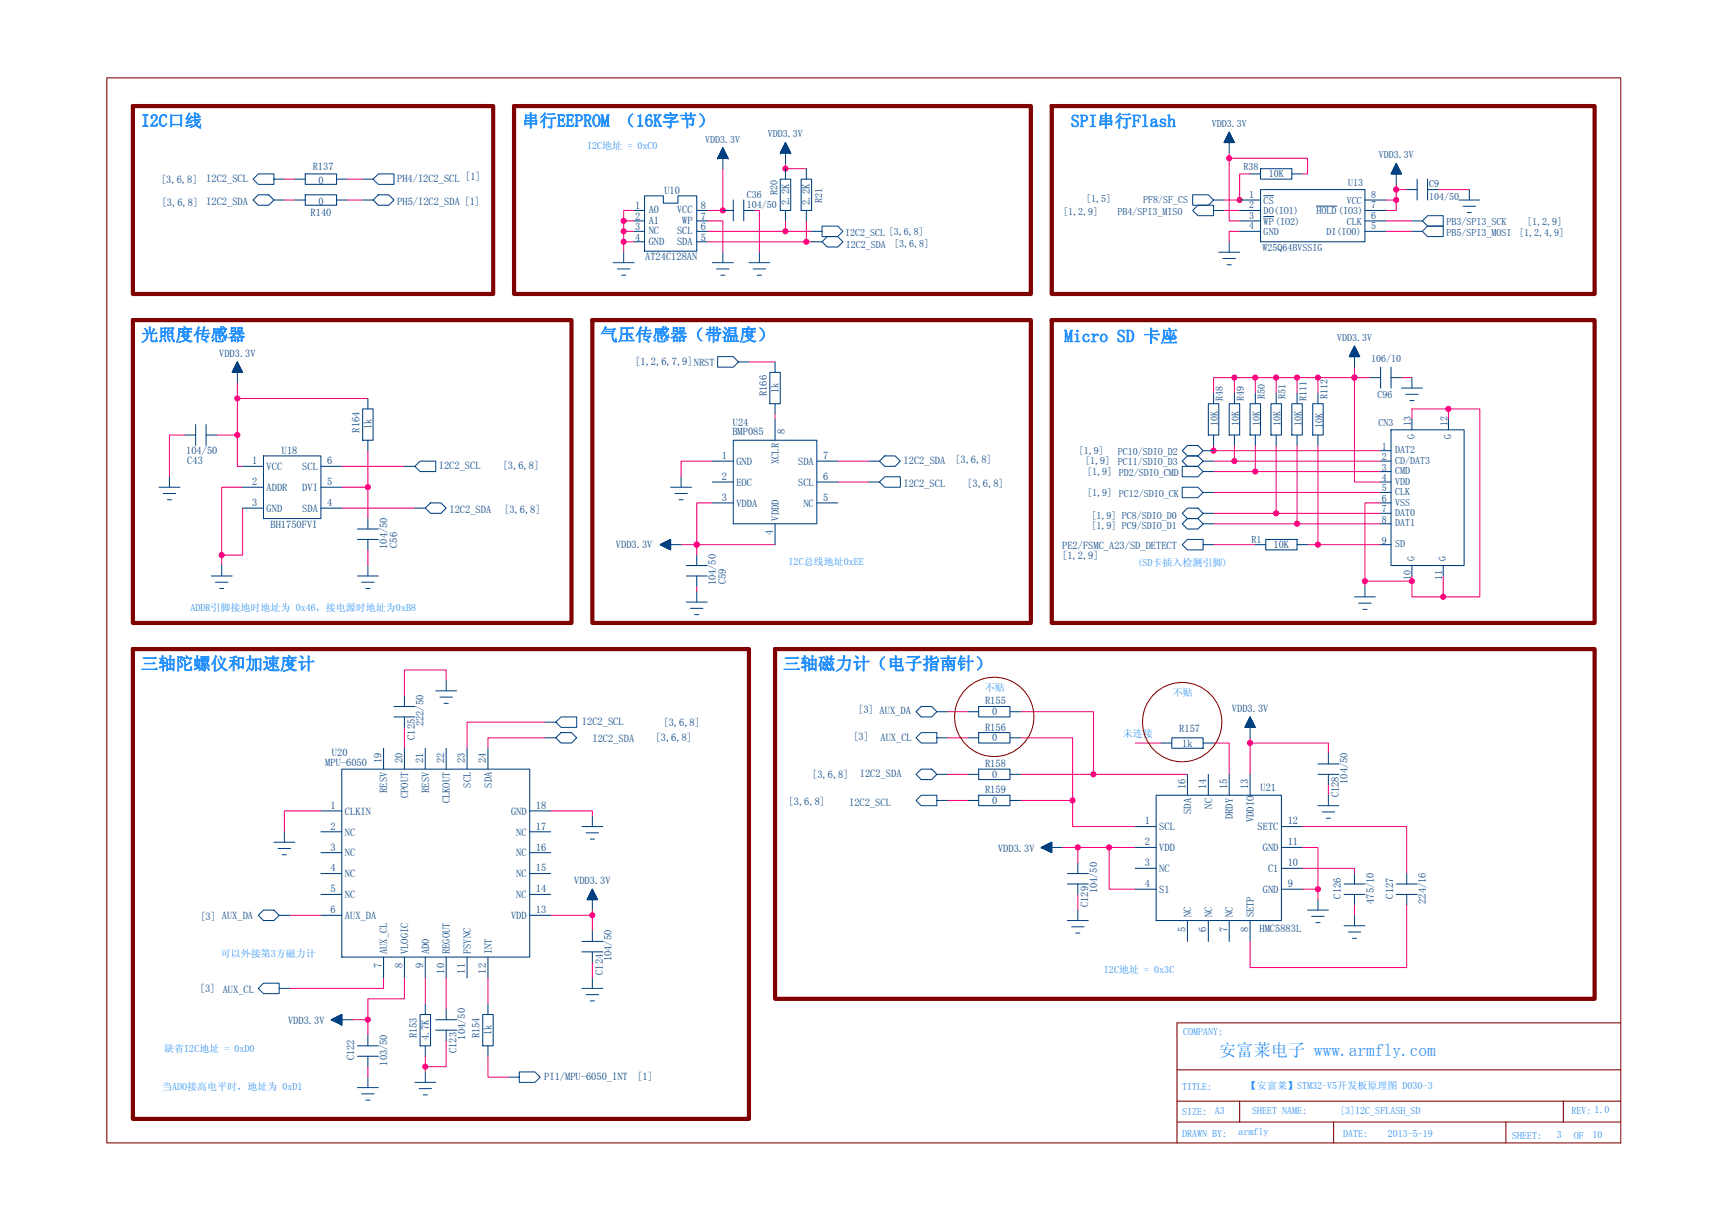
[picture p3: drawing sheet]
<svg xmlns="http://www.w3.org/2000/svg" width="420mm" height="297mm" viewBox="0 0 420 297" stroke-linecap="round" stroke-linejoin="round" font-family="sans-serif">
<g fill="none" stroke="#ff0080" stroke-width=".25">
<path d="M191.1 39.8v1.2h5.1M299.1 37.2v1.3M299.1 38.5h19v3.8h-1.3M299.1 38.5v15.2h2.5M69.2 43.6h2.5M69.2 48.7h2.5M84.4 43.6h3.8M84.4 48.7h3.8M154.3 51.2h-2.6v2.5M154.3 58.8h-2.6v2.6M154.3 56.3h-2.6v2.5M154.3 53.7h-2.6v2.6"/>
<path d="M172.1 53.7h3.8v7.7M172.1 56.3h19M172.1 58.8h24.1M175.9 41v10.2h-3.8M183.5 51.2h1.3v10.2M191.1 53.7v2.6h6.4M196.2 53.7v5.1h1.3M297.8 51.2h3.8M301.6 56.3h-2.5v2.5M304.1 42.3h-2.5v6.4h-3.8M337.2 56.3h6.3M337.2 53.7h6.3"/>
<path d="M339.7 48.7v2.5h-2.5M339.7 46.1v2.6h-2.5M339.7 44.9v1.2h2.5M349.9 46.1h7.6M57.8 96.9h31.7M57.8 93.1v12.7M182.2 88.1h6.4M300.3 91.9h-5.1v3.8M305.4 91.9h-5.1v3.8M310.5 91.9h-5.1v3.8M315.6 91.9h5M315.6 91.9h-5.1v3.8"/>
<path d="M315.6 91.9v3.8M320.6 91.9v3.8M329.5 89.3v2.6h-8.9M333.3 91.9h-3.8v25.4h6.4M341 91.9h2.5M352.4 99.5h7.6v45.7h-8.9v-5.1M45.1 105.8h-3.9v10.2M52.7 105.8h5.1M57.8 105.8v7.7h1.2M59 118.5h-5.1v19.1M83.2 113.5h15.2M89.5 109.6v8.9h-6.3"/>
<path d="M89.5 118.5v7.7M173.3 112.2h-7.6v3.8M188.6 100.8v1.2M203.8 117.3h7.6M203.8 112.2h7.6M295.2 108.4v1.2h40.7M295.2 119.8h40.7M300.3 112.2h35.6M300.3 108.4v3.8h-5.1M305.4 114.7h30.5M305.4 108.4v6.3h-10.2M310.5 108.4v16.5h-15.3"/>
<path d="M315.6 108.4v19h-20.4M320.6 108.4v24.1h-2.5M352.4 102v-2.5h-8.9v2.5M59 123.6v11.4h-5.1M83.2 123.6h17.7M89.5 133.8v3.8M169.5 132.5h.1M169.5 132.5v2.5M173.3 122.3h-3.8v10.2M188.6 132.5h-22.9M295.2 132.5h10.2M310.5 124.9h25.4"/>
<path d="M315.6 127.4h20.3M320.6 132.5h15.3M335.9 122.3h-3.8v19.1h11.4M169.5 142.7v1.2M332.1 141.4v1.3M343.5 141.4v3.8h7.6M343.5 140.1v1.3M98.4 177v5M108.6 165.5v-2.5h-10.2v6.3M132.7 179.5h-14v2.5M132.7 175.7h-19.1v6.3M230.5 173.1h5.1"/>
<path d="M230.5 179.5h5.1M248.3 179.5h12.7v15.2h-12.7M248.3 173.1h17.7v15.3M304.1 179.5v8.9M78.1 197.3h-8.9v5.1M134 197.3h10.1v1.2M230.5 188.4h5.1M230.5 194.7h5.1M248.3 188.4h40.6M261 194.7v6.4h15.2M276.2 180.8h6.3M295.2 180.8h3.9v7.6"/>
<path d="M304.1 180.8h19.1v2.5M323.2 190.9v2.6M258.4 206.2h3.8v3.8M262.2 206.2h7.6v10.1h6.4M262.2 217.6v3.8M269.8 206.2h6.4M316.8 211.2h12.7v1.3M316.8 206.2h3.8v12.7M316.8 201.1h25.4v11.4M316.8 216.3h3.8M70.5 222.7h7.6M93.3 237.9v2.6h-22.8"/>
<path d="M98.4 237.9v5.1h-8.9v5.1M103.5 237.9v6.4M108.6 237.9v7.6M118.7 237.9v6.4M134 222.7h10.1M144.1 221.4v5.1M144.1 234.1v3.8M329.5 220.1v2.6M342.2 220.1v15.3h-38.1v-6.4M85.7 248.1h3.8v3.8M89.5 259.5v2.5M103.5 257v2.5"/>
<path d="M108.6 253.2v6.3h-5.1v1.3M118.7 257v5h5.1"/>
</g>
<g fill="#ff0080" stroke="#ff0080" stroke-width=".24">
<circle cx="151.7" cy="58.8" r=".62"/>
<circle cx="151.7" cy="56.3" r=".62"/>
<circle cx="151.7" cy="53.7" r=".62"/>
<circle cx="175.9" cy="51.2" r=".62"/>
<circle cx="191.1" cy="56.3" r=".62"/>
<circle cx="196.2" cy="58.8" r=".62"/>
<circle cx="191.1" cy="41" r=".62"/>
<circle cx="53.9" cy="135" r=".62"/>
<circle cx="89.5" cy="118.5" r=".62"/>
<circle cx="57.7" cy="105.8" r=".62"/>
<circle cx="57.7" cy="96.9" r=".62"/>
<circle cx="169.5" cy="132.5" r=".62"/>
<circle cx="89.5" cy="248.1" r=".62"/>
<circle cx="103.5" cy="259.5" r=".62"/>
<circle cx="144.1" cy="222.7" r=".62"/>
<circle cx="320.6" cy="216.3" r=".62"/>
<circle cx="304.1" cy="180.7" r=".62"/>
<circle cx="269.8" cy="206.1" r=".62"/>
<circle cx="262.2" cy="206.1" r=".62"/>
<circle cx="260.9" cy="194.7" r=".62"/>
<circle cx="266" cy="188.4" r=".62"/>
<circle cx="339.7" cy="48.6" r=".62"/>
<circle cx="339.7" cy="46.1" r=".62"/>
<circle cx="301.6" cy="48.6" r=".62"/>
<circle cx="299" cy="38.5" r=".62"/>
<circle cx="295.2" cy="109.6" r=".62"/>
<circle cx="300.3" cy="112.2" r=".62"/>
<circle cx="305.4" cy="114.7" r=".62"/>
<circle cx="310.5" cy="124.9" r=".62"/>
<circle cx="315.6" cy="127.4" r=".62"/>
<circle cx="320.6" cy="132.5" r=".62"/>
<circle cx="300.3" cy="91.8" r=".62"/>
<circle cx="305.4" cy="91.8" r=".62"/>
<circle cx="310.5" cy="91.8" r=".62"/>
<circle cx="315.6" cy="91.8" r=".62"/>
<circle cx="329.5" cy="91.8" r=".62"/>
<circle cx="332.1" cy="141.4" r=".62"/>
<circle cx="343.5" cy="141.4" r=".62"/>
<circle cx="352.4" cy="99.5" r=".62"/>
<circle cx="351.1" cy="145.2" r=".62"/>
<circle cx="320.6" cy="91.8" r=".62"/>
</g>
<g fill="none" stroke="#004080" stroke-width=".25">
<path d="M61.6 48.7l1.2-1.3h2.6l1.2 1.3-1.2 1.2h-2.6zM66.6 48.7h2.6M71.7 43.6h2.6M71.7 48.7h2.6M74.3 42.3h7.6v2.6h-7.6zM74.3 47.4h7.6v2.5h-7.6zM81.9 43.6h2.5M81.9 48.7h2.5M88.2 48.7h2.6M90.8 48.7l1.2-1.3h2.6l1.3 1.3-1.3 1.2h-2.6zM154.3 51.2h2.5M154.3 53.7h2.5"/>
<path d="M154.3 56.3h2.5M154.3 58.8h2.5M156.8 47.6h4.6v1.8h3.5v-1.8h4.6v13.5h-12.7zM169.5 51.2h2.6M169.5 53.7h2.6M169.5 56.3h2.6M169.5 58.8h2.6M175.9 51.2h2.5M178.4 48.7v5M180.9 48.7v5M180.9 51.2h2.6M189.8 43.6h2.6v7.6h-2.6z"/>
<path d="M191.1 41v2.6M191.1 51.2v2.5M194.9 43.6h2.6v7.6h-2.6zM196.2 41v2.6M196.2 51.2v2.5M197.5 58.8h2.5M200 58.8l1.3-1.2h2.5l1.3 1.2-1.3 1.3h-2.5zM301.6 51.2h5.1M301.6 53.7h5.1M301.6 56.3h5.1M301.6 48.7h5.1M304.1 42.3h2.6"/>
<path d="M306.7 46.1h25.4v12.7h-25.4zM306.7 41h7.6v2.6h-7.6zM314.3 42.3h2.5M332.1 51.2h5.1M332.1 53.7h5.1M332.1 56.3h5.1M332.1 48.7h5.1M342.2 46.1h2.6M344.8 43.6v5.1M347.3 43.6v5.1M347.3 46.1h2.6M88.2 99.5h2.6v7.6h-2.6z"/>
<path d="M89.5 96.9v2.6M187.3 90.6h2.5v7.6h-2.5zM188.6 88.1v2.5M188.6 98.2v2.6M294 98.2h2.5v7.6h-2.5zM295.2 95.7v2.5M299.1 98.2h2.5v7.6h-2.5zM300.3 95.7v2.5M304.1 98.2h2.6v7.6h-2.6zM305.4 95.7v2.5M309.2 98.2h2.6v7.6h-2.6zM310.5 95.7v2.5"/>
<path d="M314.3 98.2h2.5v7.6h-2.5zM315.6 95.7v2.5M319.4 98.2h2.5v7.6h-2.5zM320.6 95.7v2.5M333.3 91.9h2.6M335.9 89.3v5.1M338.4 91.9h2.6M338.4 89.3v5.1M45.1 105.8h2.5M47.6 103.3v5.1M50.1 105.8h2.6M50.1 103.3v5.1"/>
<path d="M59 113.5h5.1M59 118.5h5.1M64.1 110.9h14v15.3h-14zM78.1 113.5h5.1M78.1 118.5h5.1M89.5 107.1v2.5M173.3 112.2h5.1M173.3 117.3h5.1M178.4 107.1h20.3v20.3h-20.3zM188.6 102v5.1M198.7 112.2h5.1M198.7 117.3h5.1"/>
<path d="M211.4 112.2h2.6M214 112.2l1.2-1.3h2.6l1.2 1.3-1.2 1.3h-2.6zM287.6 109.6l1.3-1.2h2.5l1.3 1.2-1.3 1.3h-2.5zM287.6 112.2l1.3-1.3h2.5l1.3 1.3-1.3 1.3h-2.5zM292.7 112.2h2.5M292.7 109.6h2.5M295.2 105.8v2.6M300.3 105.8v2.6M305.4 105.8v2.6M310.5 105.8v2.6M315.6 105.8v2.6M320.6 105.8v2.6"/>
<path d="M335.9 112.2h2.5M335.9 117.3h2.5M335.9 109.6h2.5M335.9 114.7h2.5M335.9 119.8h2.5M338.4 104.6h17.8v33h-17.8zM343.5 102v2.6M352.4 102v2.6M59 123.6h5.1M78.1 123.6h5.1M87 131.2h5M87 128.7h5"/>
<path d="M89.5 126.2v2.5M89.5 131.2v2.6M100.9 123.6h2.6M103.5 123.6l1.2-1.3h2.6l1.3 1.3-1.3 1.3h-2.6zM167 137.6h5.1M169.5 135v2.6M173.3 122.3h5.1M188.6 127.4v5.1M198.7 122.3h5.1M287.6 124.9l1.3-1.3h2.5l1.3 1.3-1.3 1.3h-2.5zM287.6 127.4l1.3-1.2h2.5l1.3 1.2-1.3 1.3h-2.5zM292.7 124.9h2.5"/>
<path d="M292.7 127.4h2.5M305.4 132.5h2.5M307.9 131.2h7.7v2.6h-7.7zM315.6 132.5h2.5M335.9 122.3h2.5M335.9 124.9h2.5M335.9 127.4h2.5M335.9 132.5h2.5M343.5 137.6v2.5M351.1 137.6v2.5M167 140.1h5.1M169.5 140.1v2.6"/>
<path d="M95.9 174.4h5M95.9 171.9h5M98.4 169.3v2.6M98.4 174.4v2.6M132.7 179.5h2.5M135.2 179.5l1.3-1.3h2.5l1.3 1.3-1.3 1.3h-2.5zM222.9 173.1l1.2-1.2h2.6l1.2 1.2-1.2 1.3h-2.6zM227.9 173.1h2.6M235.6 173.1h2.5M235.6 179.5h2.5M238.1 171.9h7.6v2.5h-7.6zM238.1 178.2h7.6v2.6h-7.6z"/>
<path d="M245.7 173.1h2.6M245.7 179.5h2.6M285.1 179.5h7.6v2.5h-7.6zM78.1 197.3h5.1M83.2 187.1h45.7v45.7h-45.7zM93.3 182v5.1M98.4 182v5.1M103.5 182v5.1M108.6 182v5.1M113.6 182v5.1M118.7 182v5.1M128.9 197.3h5.1"/>
<path d="M222.9 188.4l1.2-1.3h2.6l1.2 1.3-1.2 1.3h-2.6zM227.9 188.4h2.6M235.6 188.4h2.5M235.6 194.7h2.5M238.1 187.1h7.6v2.6h-7.6zM238.1 193.5h7.6v2.5h-7.6zM245.7 188.4h2.6M245.7 194.7h2.6M281.3 193.5h30.5v30.4h-30.5zM282.5 180.8h2.6M288.9 188.4v5.1M292.7 180.8h2.5"/>
<path d="M294 188.4v5.1M299.1 188.4v5.1M304.1 188.4v5.1M320.6 188.4h5.1M320.6 185.8h5.1M323.2 183.3v2.5M323.2 188.4v2.5M78.1 202.4h5.1M78.1 207.4h5.1M78.1 212.5h5.1M78.1 217.6h5.1M128.9 202.4h5.1"/>
<path d="M128.9 207.4h5.1M128.9 212.5h5.1M128.9 217.6h5.1M259.7 212.5h5.1M259.7 215.1h5.1M262.2 210v2.5M262.2 215.1v2.5M276.2 201.1h5.1M276.2 206.2h5.1M276.2 211.2h5.1M276.2 216.3h5.1M311.8 201.1h5"/>
<path d="M311.8 206.2h5M311.8 211.2h5M311.8 216.3h5M327 217.6h5.1M327 215.1h5.1M329.5 212.5v2.6M329.5 217.6v2.5M339.7 217.6h5.1M339.7 215.1h5.1M342.2 212.5v2.6M342.2 217.6v2.5M62.8 222.7l1.3-1.3h2.5l1.3 1.3-1.3 1.2h-2.5z"/>
<path d="M67.9 222.7h2.6M78.1 222.7h5.1M93.3 232.8v5.1M98.4 232.8v5.1M103.5 232.8v5.1M108.6 232.8v5.1M113.6 232.8v5.1M118.7 232.8v5.1M128.9 222.7h5.1M141.6 231.6h5.1M141.6 229h5.1M144.1 226.5v2.5"/>
<path d="M144.1 231.6v2.5M288.9 223.9v5.1M294 223.9v5.1M299.1 223.9v5.1M304.1 223.9v5.1M87 257h5M87 254.4h5M89.5 251.9v2.5M89.5 257v2.5M102.2 246.8h2.5v7.6h-2.5zM103.5 244.3v2.5M103.5 254.4v2.6"/>
<path d="M106 250.6h5.1M106 248.1h5.1M108.6 245.5v2.6M108.6 250.6v2.6M117.4 246.8h2.6v7.6h-2.6zM118.7 244.3v2.5M118.7 254.4v2.6"/>
</g>
<g fill="none" stroke="#004080" stroke-width=".24">
<path d="M174.6 38.5h.1M174.6 38.5h2.5M174.6 38.4h2.5M174.7 38.2v.3M174.7 38.3h2.3v.2M174.7 38.2h2.3M174.8 38.5v-.4h2.1v.4M174.8 38h2.1M174.9 37.8v.7M174.9 37.9h1.9v.6M175 37.8h1.8M175 37.7v.8"/>
<path d="M175 37.7h1.7v.8M175 37.6h1.7M175.1 38.5v-1h1.5v1M175.1 37.4h1.5M175.2 37.2v1.3M175.2 37.3h1.3v1.2M175.2 37.2h1.3M175.3 37v1.5M175.3 37.1h1.1v1.4M175.4 37h1M175.4 36.8v1.7M175.4 36.9h.9v1.6"/>
<path d="M175.5 36.8h.8M175.5 36.7h.7v1.8M175.6 36.4v2.1M175.6 36.5h.5v2M175.7 36.4h.4M175.7 36.2v2.3M175.7 36.3h.3v2.2M175.8 36.2h.2M175.8 36v2.5M175.8 36.1l.1 2.4M175.9 36h.1M175.9 36l1.2 2.5h-2.5l1.3-2.5v5"/>
<path d="M176.2 36.6h-.7v1.9M177.1 38.5h.1M189.8 37.2h.1M189.9 37.2h2.4M189.9 37v.2M189.9 37.1h2.4M190 37h2.2M190 36.8v.4M190 36.9h2.2M190.1 36.8h2M190.1 36.6v.6M190.1 36.7h2"/>
<path d="M190.2 36.6h1.8M190.2 36.5h1.8M190.3 36.2v1M190.3 36.3h1.6M190.4 36.2h1.4M190.4 36v1.2M190.4 36.1h1.4M190.5 36h1.2M190.5 35.7v1.5M190.5 35.9h1.2M190.6 35.8h1M190.6 35.5v1.7"/>
<path d="M190.6 35.7h.9v1.5M190.7 35.6h.8M190.7 35.3v1.9M190.7 35.5h.8M190.8 35.4h.6M190.8 35.1v2.1M190.8 35.3h.6M190.9 35.2h.4M191 34.9v2.3M191 35.1h.3v2.1M191 34.9h.2M191 34.7v2.5"/>
<path d="M191 34.9h.1M191.1 34.8h.1M191.1 34.7l1.3 2.5h-2.6l1.3-2.5v5.1M191.1 34.8v2.4M191.4 35.2v2M191.5 35.4v1.8M191.7 35.8v1.4M191.8 36v1.2M191.9 36.2v1M191.9 36.4h-1.6l-.1 .8M192 36.4v.8M192.1 36.6v.6"/>
<path d="M192.2 36.8v.4M192.3 37v.2M192.4 37.2h.1M297.8 34.5l2.5 .1M297.9 34.5h2.3M297.9 34.4v.3M297.9 34.4h2.3v.3M298 34.4h2.1M298 34.1v.6M298 34.2h2.1M298.1 34.1h1.9M298.1 33.9v.8"/>
<path d="M298.1 34h1.9M298.2 33.9h1.7M298.2 33.8h1.7M298.4 33.5v1.2M298.4 33.6h1.4M298.4 33.5h1.3M298.4 33.3v1.4M298.4 33.4h1.3M298.5 33.3h1.1M298.5 33.1v1.6M298.5 33.2h1.1M298.6 33.1h.9l.1 1.6"/>
<path d="M298.7 32.9v1.8M298.7 33h.8M298.7 32.9h.7M298.8 32.7v2M298.8 32.8h.6M298.8 32.7h.5M298.9 32.5v2.2M298.9 32.6h.4v2.1M298.9 32.5h.3M298.9 32.3v2.4M298.9 32.4h.3M299 32.3h.1"/>
<path d="M299.1 34.7v-2.5l1.2 2.5h-2.5l1.3-2.5v5M299.1 32.2h.1M299.2 32.4v2.3M299.4 32.8v1.9M299.5 33v1.7M299.7 33.4v1.3M299.8 33.6v1.1M299.8 33.7h-1.5l-.1 1M299.9 33.8v.9M300 34v.7M300.1 34.2v.5M339.6 39.9v2.4"/>
<path d="M339.7 39.9h.1M339.7 39.8h.1M339.8 40v2.3M66.6 43.6v1.3h-3.8l-1.2-1.3 1.2-1.3h3.8v1.3h2.6M88.2 43.6h2.6l1.2 1.3h3.9v-2.6h-3.9l-1.2 1.3M197.5 56.3h2.5v-1.3h3.8l1.3 1.3-1.3 1.3h-3.8v-1.3M295.2 48.7l-1.2-1.3h-3.8v2.5h3.8l1.2-1.2h2.6M295.2 51.2v1.3h-3.8l-1.2-1.3 1.2-1.3h3.8v1.3h2.6M299.1 58.8v2.6M307.4 47.6h2.5M307.4 52.7h2.5M320.3 50.1h4.9"/>
<path d="M338.5 42.2v.1M338.5 42.3h2.4M338.5 42.2h2.4M338.6 42v.3M338.6 42.1h2.2v.2M338.6 42h2.2M338.7 41.8v.5M338.7 41.9h2M338.7 41.8h2M338.8 41.6v.7M338.8 41.7h1.8M338.8 41.6h1.8"/>
<path d="M338.9 41.5h1.6M339 41.3h1.4v1M339.1 40.9v1.4M339.1 41h1.2M339.2 40.7v1.6M339.2 40.9h1M339.2 40.7h1M339.3 40.5v1.8M339.3 40.6h.8M339.3 40.5h.8M339.4 40.3v2M339.4 40.4h.6"/>
<path d="M339.4 40.3h.5M339.5 40.1v2.2M339.5 40.2h.4M339.5 40.1h.3M339.6 40h.2M339.7 42.3v-2.5l1.3 2.5h-2.6l1.3-2.5v5.1M339.9 40.2v2.1M340 40.4v1.9M340.1 40.6v1.7M340.2 40.8v1.5M340.3 41v1.3M340.3 41.1h-1.3v1.2"/>
<path d="M340.5 41.4h-1.6v.9M340.5 41.4v.9M340.6 41.6v.7M340.7 41.8v.5M340.9 42.2v.1M343.5 53.7h2.5l1.3 1.3h3.8v-2.5h-3.8l-1.3 1.2M343.5 56.3h2.5l1.3 1.3h3.8v-2.6h-3.8l-1.3 1.3M354.9 48.7h5.1M355.9 50.2h3.1M357 51.7h1M357.5 46.1v2.6M149.2 63.9h5.1"/>
<path d="M150.2 65.4h3.1M151.2 67h1M151.7 61.4v2.5M173.3 63.9h5.1M174.3 65.4h3.1M175.4 67h1M175.9 61.4v2.5M182.2 63.9h5.1M183.2 65.4h3.1M184.2 67h1.1M184.8 61.4v2.5M296.5 61.4h5.1"/>
<path d="M297.5 62.9h3.1M298.5 64.4h1.1M56.5 90.4v.2M56.5 90.5l2.5 .1M56.6 90.4h2.3M56.6 90.2v.4M56.6 90.3h2.3M56.7 90.2h2.1M56.7 90v.6M56.7 90.1h2.1M56.8 90h1.9M56.8 89.8v.8"/>
<path d="M56.8 89.9h1.9v.7M56.9 89.8h1.7M56.9 89.6v1M56.9 89.7h1.7M57 89.6h1.5M57 89.5h1.5M57.1 89.2v1.4M57.1 89.3h1.2M57.2 89.2h1.1M57.2 89v1.6M57.2 89.1h1.1M57.3 89h.9"/>
<path d="M57.3 88.8v1.8M57.3 88.9h.9M57.4 88.8h.7M57.4 88.7h.6M57.4 88.6v2M57.5 88.6h.5v2M57.5 88.5h.4M57.5 88.3v2.3M57.6 88.4h.3M57.6 88.3h.2M57.6 88.1v2.5M57.7 88.2h.1"/>
<path d="M57.8 88.1h.1M57.8 88.1v2.5M57.8 88.1l1.2 2.5h-2.5l1.3-2.5v5M57.8 88.2v2.4M57.9 88.5v2.1M58.2 88.9v1.7M58.3 89.1v1.5M58.3 89.3v1.3M58.4 89.4h-1.3l-.1 1.2M58.5 89.5v1.1M58.6 89.7v.9M58.8 90.1v.5"/>
<path d="M58.9 90.3v.3M179.7 88.1l-1.3-1.3h-3.8v2.5h3.8l1.3-1.2h2.5M328.3 86.8h2.5M328.3 86.6v.2M328.3 86.7l2.5 .1M328.4 86.6h2.3M328.4 86.4v.4M328.4 86.5h2.3v.3M328.5 86.4h2.1M328.5 86.2v.6M328.5 86.3h2v.5M328.6 86.2h1.9"/>
<path d="M328.6 86v.8M328.6 86.1h1.8v.7M328.7 86h1.7M328.7 85.8v1M328.7 85.9h1.7v.9M328.8 85.7h1.5M328.8 85.6v1.2M328.8 85.7h1.5v1.1M328.9 85.6h1.3M328.9 85.3v1.5M328.9 85.4h1.2v1.4M329 85.3h1.1"/>
<path d="M329 85.2v1.6M329 85.2h1v1.6M329.1 85.2h.9M329.1 84.9v1.9M329.1 85h.8v1.8M329.2 84.9h.7M329.2 84.7v2.1M329.2 84.8h.7l-.1 2M329.3 84.7h.5M329.3 84.5v2.3M329.3 84.6h.4v2.2M329.4 84.5h.3"/>
<path d="M329.4 84.3v2.5M329.4 84.4h.2v2.4M329.5 84.3h.1M329.5 84.2v2.6M329.5 84.2h.1M329.5 84.2l1.3 2.6h-2.5l1.2-2.6v5.1M341 94.4h5M342 95.9h3M343 97.5h1M343.5 91.9v2.5M38.7 118.5h5.1M41.2 116v2.5"/>
<path d="M98.4 113.5h2.5l1.3 1.2h3.8v-2.5h-3.8l-1.3 1.3M163.2 118.5h5M165.7 116v2.5M211.4 117.3h2.6l1.2 1.2h3.8v-2.5h-3.8l-1.2 1.3M292.7 114.7l-1.3-1.2h-3.8v2.5h3.8l1.3-1.3h2.5M292.7 119.8l-1.3-1.3h-3.8v2.6h3.8l1.3-1.3h2.5M39.7 120.1h3.1M40.7 121.6h1M53.9 137.6v2.5M89.5 137.6v2.5M160.7 132.4v.1M160.8 132.4l-.1 .2h2.5"/>
<path d="M160.8 132.4h2.4M160.9 132.3v.4M160.9 132.7h2.3M161.1 132.2v.6M161.1 132.8h2.1M161.2 132.2v.6M161.2 132.2h2M161.3 132.1v.7M161.3 132.9h1.9M161.4 132.1v.8M161.4 132.1h1.8M161.5 132v.9"/>
<path d="M161.5 133h1.7M161.6 132v1M161.6 132h1.6M161.7 131.9v1.2M161.7 133.1h1.5M161.8 131.9v1.2M161.8 131.9h1.4M161.9 131.8v1.4M162 131.8v1.4h1.2M162 131.8h1.2M162.1 131.7v1.6M162.2 131.7v1.6h1"/>
<path d="M162.3 131.7h.9M162.3 131.6v1.8M162.4 131.6v1.8h.8M162.4 131.6h.8M162.5 131.5v2M162.6 131.5v2h.6M162.7 131.5h.5M162.7 131.4v2.2M162.9 131.3v2.4M163 131.3v2.4h.2M163.1 131.3h.1M163.1 131.2v2.6"/>
<path d="M163.2 132.3h-2.2v.4M163.2 131.4h-.4v2.2h.4M164.2 120.1h3M165.2 121.6h1M165.7 132.5h-5.1l2.6 1.3v-2.6l-2.6 1.3h2.6M292.7 132.5v1.3h-3.8l-1.3-1.3 1.3-1.3h3.8v1.3h2.5M51.4 140.1h5.1M52.4 141.6h3.1M53.4 143.2h1.1M87 140.1h5M88 141.6h3M89 143.2h1"/>
<path d="M167 146.5h5.1M168 148h3M169 149.5h1M169.5 143.9v2.6M329.5 145.2h5.1M330.5 146.7h3.1M331.6 148.3h1M332.1 142.7v2.5M106 168.1h5.1M107 169.6h3.1M108 171.1h1.1M108.6 165.5v2.6"/>
<path d="M132.7 175.7h2.5l1.3 1.3h3.8v-2.6h-3.8l-1.3 1.3M227.9 179.5v1.3h-3.8l-1.2-1.3 1.2-1.3h3.8v1.3h2.6M302.9 176.9l2.5 .1M303 176.6v.4M303 176.7h2.3M303.1 176.6h2.1M303.1 176.4v.6M303.1 176.5h2M303.2 176.4h1.9M303.2 176.2v.8M303.2 176.3h1.8M303.3 176.2h1.7"/>
<path d="M303.3 176v1M303.3 176.1h1.7M303.4 176h1.5M303.4 175.8v1.2M303.4 175.9h1.5M303.5 175.8h1.3M303.5 175.5v1.5M303.5 175.7h1.2M303.6 175.6h1.1v1.4M303.6 175.3v1.7M303.6 175.5h1M303.7 175.4h.9"/>
<path d="M303.7 175.1v1.9M303.7 175.3h.8M303.8 175.2h.7M303.8 174.9v2.1M303.8 175.1h.7l-.1 1.9M303.9 175h.5M303.9 174.7v2.3M303.9 174.9h.4M304 174.8h.3M304 174.5v2.5M304 174.7h.2M304.1 174.6h.1"/>
<path d="M304.1 174.4v2.6M304.1 174.5h.1M304.1 174.4l1.3 2.6h-2.5l1.2-2.6v5.1M304.2 174.6v2.4M304.3 174.8v2.2M304.5 175.2v1.8M304.6 175.4v1.6M304.9 175.8v1.2M305 176v1M305 176.2v.8M305.1 176.4v.6M305.3 176.6v.4"/>
<path d="M305.3 176.8h-2.3l-.1 .2M144.1 198.5v2.6M227.9 194.7v1.3h-3.8l-1.2-1.3 1.2-1.2h3.8v1.2h2.6M320.6 196h5.1M321.7 197.5h3M322.7 199.1h1M323.2 193.5v2.5M66.6 204.9h5.1M67.7 206.4h3M68.7 207.9h1M69.2 202.4v2.5M141.6 201.1h5.1"/>
<path d="M142.6 202.6h3M142.9 218.7l-.1 .2h2.6M142.9 218.8l2.4 .1M142.9 218.7h2.4M143 218.9v-.4h2.2v.4M143 218.5h2.2M143.1 218.3v.6M143.1 218.4h2v.5M143.1 218.2h2M143.2 218.1v.8M143.2 218.1h1.8v.8M143.2 218h1.8"/>
<path d="M143.3 217.9v1M143.3 218h1.6v.9M143.4 217.8h1.5M143.4 217.7v1.2M143.4 217.7h1.4v1.2M143.5 217.6h1.3M143.5 217.4v1.5M143.5 217.5h1.2v1.4M143.5 217.4h1.2M143.6 204.1h1M143.6 217.2v1.7M143.6 217.3h1v1.6"/>
<path d="M143.6 217.2h1M143.7 217.1h.8v1.8M143.8 216.8v2.1M143.8 216.9h.6v2M143.9 216.8h.5M143.9 216.6v2.3M143.9 216.7h.4v2.2M144 216.6h.3M144 216.5h.2v2.4M144.1 216.3v2.6M144.1 216.3h.1M144.1 216.3l1.3 2.6h-2.6l1.3-2.6v5.1"/>
<path d="M144.2 216.4l-.2 2.5M144.5 217h-.7l-.1 1.9M253.3 206.2h.1M253.3 206.2l2.6-1.3v2.5l-2.6-1.2h5.1M253.3 206.2h2.6M253.4 206.1v.1M253.4 206.3h2.5M253.6 206v.3M253.6 206.4h2.3M253.8 205.9v.6h2.1M254.1 205.8v.8h1.8M254.2 205.7v.9"/>
<path d="M254.2 206.7h1.7M254.5 205.6v1.1M254.5 206.8h1.4M254.6 205.5v1.3M254.9 205.4v1.5M254.9 207h1M255.1 205.3v1.7M255.1 207.1h.8M255.3 205.2v1.9M255.3 207.2h.6M255.5 205.1v2.1M255.5 207.3h.4"/>
<path d="M255.7 205v2.3M255.7 207.4h.2M255.8 207.4l.1-2.5v2.5M255.9 205h-.3v2.3M255.9 205.1h-.5v2.1M255.9 205.3h-.7v1.8M255.9 205.3h-.9v1.7M255.9 205.4h-1.1l-.1 1.5h1.2M255.9 205.5h-1.3v1.3M255.9 205.7h-1.6v1M255.9 205.8h-1.8v.8M255.9 205.8h-2v.7"/>
<path d="M255.9 206h-2.2v.4M255.9 206.1h-2.4v.2M320.6 218.9v2.5M144.1 237.9v2.6M259.7 223.9h5.1M260.7 225.5h3M261.7 227h1M262.2 221.4v2.5M318.1 221.4h5.1M319.1 222.9h3.1M320.1 224.5h1.1M327 225.2h5.1"/>
<path d="M328 226.7h3.1M329 228.3h1M329.5 222.7v2.5M67.9 240.5v1.2h-3.8l-1.3-1.2 1.3-1.3h3.8v1.3h2.6M80.6 248.1h2.6M80.6 248.1l2.6-1.3v2.5l-2.6-1.2h5.1M80.6 248.1h.1M80.8 248.2h2.4M80.8 248v.2M81 248.3h2.2M81 247.9v.4M81.2 248.4h2"/>
<path d="M81.2 247.8v.6M81.4 248.5h1.8M81.4 247.7v.8M81.6 248.6h1.6M81.6 247.6v1M81.8 247.5v1.2M81.9 248.7h1.3M82 247.4v1.4M82.1 248.8h1.1M82.2 247.2v1.7M82.3 248.9h.9M82.4 247.2v1.8"/>
<path d="M82.5 249h.7M82.6 247.1v2M82.7 249.1h.5M82.8 247v2.2M82.9 249.2h.3M83 246.8v2.5M83.2 248l-2.5 .1M83.2 247.5h-1.5v1.1M83.2 247.7h-1.9v.7M83.2 247.9h-2.3v.3M83.2 249.3h.1M83.2 247h-.5v2.1"/>
<path d="M83.2 247.2h-.9v1.7M83.2 247.4h-1.3v1.3M83.2 247.6h-1.7v.9M83.2 247.8h-2.1v.5M83.2 246.9h-.3v2.3M83.2 247.1h-.7v1.9M83.2 247.3h-1.1v1.5M83.2 246.8h.1M83.2 246.8v2.5M141.6 240.5h5.1M142.6 242h3M143.6 243.5h1"/>
<path d="M87 264.6h5M88 266.1h3M89 267.6h1M89.5 262v2.6M100.9 263.3h5.1M101.9 264.8h3.1M103 266.4h1M103.5 260.8v2.5M123.8 262h2.5v-1.2h3.8l1.3 1.2-1.3 1.3h-3.8v-1.3"/>
</g>
<path d="M32.3 25.8h87.7v45.7h-87.7zM125.1 25.8h125.7v45.7h-125.7zM255.9 25.8h132.1v45.7h-132.1zM32.3 77.9h106.7v73.7h-106.7zM144.1 77.9h106.7v73.7h-106.7zM255.9 77.9h132.1v73.7h-132.1zM32.3 157.9h149.9v114.3h-149.9zM188.6 157.9h199.4v85.1h-199.4z" fill="none" stroke="#800000" stroke-width="1"/>
<g fill="none" stroke="#800000" stroke-width=".25">
<path d="M26 18.9h368.3v259.1h-368.3zM394.3 248.8h-107.9v29.2M286.4 260.3h107.9M286.4 273h107.9M286.4 267.9h107.9M301.6 267.9v5.1M324.5 273v5M366.4 273v5M380.3 267.9v5.1"/>
<circle cx="241.9" cy="174.4" r="9.6"/>
<circle cx="287.6" cy="175.7" r="9.6"/>
</g>
<g font-size="4.2" fill="#2291ff">
<text x="34.3" y="30.8">I2C口线</text>
<text x="127" y="30.8">串行EEPROM （16K字节）</text>
<text x="260.6" y="30.9">SPI串行Flash</text>
<text x="34.3" y="82.9">光照度传感器</text>
<text x="146.1" y="82.9">气压传感器（带温度）</text>
<text x="258.9" y="83.2">Micro SD 卡座</text>
<text x="34.3" y="162.9">三轴陀螺仪和加速度计</text>
<text x="190.5" y="162.9">三轴磁力计（电子指南针）</text>
<text x="296.5" y="257">安富莱电子 www.armfly.com</text>
</g>
<g font-size="2.5" fill="#004080">
<text x="76.1" y="41.3">R137</text>
<text x="39.2" y="44.4">[3,6,8]</text>
<text x="50.2" y="44.3">I2C2_SCL</text>
<text x="77.5" y="44.7">0</text>
<text x="96.6" y="44.3">PH4/I2C2_SCL</text>
<text x="113.2" y="43.7">[1]</text>
<text x="161.6" y="47.2">U10</text>
<text x="39.4" y="50">[3,6,8]</text>
<text x="50.2" y="49.9">I2C2_SDA</text>
<text x="75.6" y="52.5">R140</text>
<text x="77.5" y="49.8">0</text>
<text x="96.7" y="49.9">PH5/I2C2_SDA [1]</text>
<text x="154.6" y="50.9">1</text>
<text x="154.6" y="53.5">2</text>
<text x="157.8" y="51.9">A0</text>
<text x="164.7" y="51.9">VCC</text>
<text x="170.5" y="53.5">7</text>
<text x="170.5" y="50.9">8</text>
<text x="192" y="49.8" transform="rotate(-90 192 49.8)">2.2K</text>
<text x="197.1" y="49.8" transform="rotate(-90 197.1 49.8)">2.2K</text>
<text x="154.6" y="56">3</text>
<text x="154.6" y="58.6">4</text>
<text x="157.8" y="54.4">A1</text>
<text x="157.8" y="57">NC</text>
<text x="157.8" y="59.5">GND</text>
<text x="164.7" y="59.5">SDA</text>
<text x="164.7" y="57">SCL</text>
<text x="166" y="54.4">WP</text>
<text x="170.5" y="58.6">5</text>
<text x="170.5" y="56">6</text>
<text x="157" y="63.4">AT24C128AN</text>
<text x="53.3" y="86.8">VDD3.3V</text>
<text x="154.6" y="88.9">[1,2,6,7,9]NRST</text>
<text x="189.4" y="95.6" transform="rotate(-90 189.4 95.6)">1k</text>
<text x="186.5" y="96.4" transform="rotate(-90 186.5 96.4)">R166</text>
<text x="87.5" y="105.3" transform="rotate(-90 87.5 105.3)">R164</text>
<text x="90.3" y="104.5" transform="rotate(-90 90.3 104.5)">1k</text>
<text x="178.2" y="105.9">BMP085</text>
<text x="178.3" y="103.5">U24</text>
<text x="191" y="105.6" transform="rotate(-90 191 105.6)">8</text>
<text x="45.3" y="110.5">104/50</text>
<text x="45.6" y="112.9">C43</text>
<text x="61.4" y="112.9">1</text>
<text x="68.6" y="110.4">U18</text>
<text x="79.6" y="112.9">6</text>
<text x="175.7" y="111.7">1</text>
<text x="179.2" y="113.1">GND</text>
<text x="189.5" y="112.9" transform="rotate(-90 189.5 112.9)">XCLR</text>
<text x="194.2" y="113.1">SDA</text>
<text x="200.2" y="111.7">7</text>
<text x="219.8" y="112.9">I2C2_SDA</text>
<text x="232.4" y="112.7">[3,6,8]</text>
<text x="61.4" y="118">2</text>
<text x="64.9" y="114.4">VCC</text>
<text x="64.9" y="119.4">ADDR</text>
<text x="73.5" y="119.4">DVI</text>
<text x="73.5" y="114.4">SCL</text>
<text x="79.6" y="118">5</text>
<text x="106.8" y="114.2">I2C2_SCL</text>
<text x="122.3" y="114">[3,6,8]</text>
<text x="175.7" y="116.8">2</text>
<text x="179.2" y="118.2">EOC</text>
<text x="194.2" y="118.2">SCL</text>
<text x="200.2" y="116.8">6</text>
<text x="219.8" y="118.5">I2C2_SCL</text>
<text x="235.3" y="118.4">[3,6,8]</text>
<text x="61.4" y="123.1">3</text>
<text x="64.9" y="124.5">GND</text>
<text x="73.5" y="124.5">SDA</text>
<text x="79.6" y="123.1">4</text>
<text x="109.4" y="124.9">I2C2_SDA</text>
<text x="122.7" y="124.7">[3,6,8]</text>
<text x="175.7" y="121.8">3</text>
<text x="179.2" y="123.3">VDDA</text>
<text x="195.5" y="123.3">NC</text>
<text x="200.2" y="121.8">5</text>
<text x="65.8" y="128.3">BH1750FVI</text>
<text x="188.1" y="130.2" transform="rotate(-90 188.1 130.2)">4</text>
<text x="189.5" y="126.7" transform="rotate(-90 189.5 126.7)">VDDD</text>
<text x="94.2" y="133.5" transform="rotate(-90 94.2 133.5)">104/50</text>
<text x="96.6" y="133.3" transform="rotate(-90 96.6 133.3)">C56</text>
<text x="149.8" y="133.3">VDD3.3V</text>
<text x="258.4" y="135.9">[1,2,9]</text>
<text x="258.4" y="133.5">PE2/FSMC_A23/SD_DETECT</text>
<text x="309.8" y="133.3">10K</text>
<text x="174.2" y="142.4" transform="rotate(-90 174.2 142.4)">104/50</text>
<text x="176.6" y="142.2" transform="rotate(-90 176.6 142.2)">C59</text>
<text x="208.8" y="173.5">[3] AUX_DA</text>
<text x="239.7" y="171.4">R155</text>
<text x="299.7" y="173.1">VDD3.3V</text>
<text x="103" y="176.7" transform="rotate(-90 103 176.7)">222/50</text>
<text x="141.6" y="176.4">I2C2_SCL</text>
<text x="161.4" y="176.6">[3,6,8]</text>
<text x="239.7" y="177.7">R156</text>
<text x="241.4" y="174">0</text>
<text x="286.9" y="178.1">R157</text>
<text x="80.8" y="183.8">U20</text>
<text x="92.8" y="185.6" transform="rotate(-90 92.8 185.6)">19</text>
<text x="97.9" y="185.6" transform="rotate(-90 97.9 185.6)">20</text>
<text x="100.9" y="180" transform="rotate(-90 100.9 180)">C125</text>
<text x="103" y="185.6" transform="rotate(-90 103 185.6)">21</text>
<text x="108" y="185.6" transform="rotate(-90 108 185.6)">22</text>
<text x="113.1" y="185.6" transform="rotate(-90 113.1 185.6)">23</text>
<text x="118.2" y="185.6" transform="rotate(-90 118.2 185.6)">24</text>
<text x="144.2" y="180.5">I2C2_SDA</text>
<text x="159.5" y="180.4">[3,6,8]</text>
<text x="207.6" y="180.1">[3]</text>
<text x="214.2" y="180.3">AUX_CL</text>
<text x="241.4" y="180.4">0</text>
<text x="287.6" y="181.8">1k</text>
<text x="79.1" y="186.5">MPU-6050</text>
<text x="114.5" y="191.6" transform="rotate(-90 114.5 191.6)">SCL</text>
<text x="119.6" y="191.6" transform="rotate(-90 119.6 191.6)">SDA</text>
<text x="197.6" y="189.3">[3,6,8]</text>
<text x="209.2" y="189.1">I2C2_SDA</text>
<text x="239.7" y="186.6">R158</text>
<text x="241.4" y="189.3">0</text>
<text x="288.4" y="191.9" transform="rotate(-90 288.4 191.9)">16</text>
<text x="293.5" y="191.9" transform="rotate(-90 293.5 191.9)">14</text>
<text x="298.5" y="191.9" transform="rotate(-90 298.5 191.9)">15</text>
<text x="303.6" y="191.9" transform="rotate(-90 303.6 191.9)">13</text>
<text x="327.9" y="190.7" transform="rotate(-90 327.9 190.7)">104/50</text>
<text x="80.4" y="196.8">1</text>
<text x="94.2" y="192.9" transform="rotate(-90 94.2 192.9)">RESV</text>
<text x="99.3" y="194.2" transform="rotate(-90 99.3 194.2)">CPOUT</text>
<text x="104.4" y="192.9" transform="rotate(-90 104.4 192.9)">RESV</text>
<text x="109.5" y="195.4" transform="rotate(-90 109.5 195.4)">CLKOUT</text>
<text x="130.4" y="196.8">18</text>
<text x="191.9" y="195.9">[3,6,8]</text>
<text x="206.6" y="196">I2C2_SCL</text>
<text x="239.7" y="193">R159</text>
<text x="241.4" y="195.6">0</text>
<text x="289.8" y="198" transform="rotate(-90 289.8 198)">SDA</text>
<text x="294.9" y="196.7" transform="rotate(-90 294.9 196.7)">NC</text>
<text x="306.7" y="192.4">U21</text>
<text x="325.7" y="194" transform="rotate(-90 325.7 194)">C128</text>
<text x="80.4" y="201.8">2</text>
<text x="83.9" y="198.2">CLKIN</text>
<text x="83.9" y="203.3">NC</text>
<text x="124.3" y="198.2">GND</text>
<text x="125.6" y="203.3">NC</text>
<text x="130.4" y="201.8">17</text>
<text x="278.5" y="200.6">1</text>
<text x="282" y="202">SCL</text>
<text x="300" y="199.2" transform="rotate(-90 300 199.2)">DRDY</text>
<text x="305" y="200" transform="rotate(-90 305 200)">VDDIO</text>
<text x="306" y="202">SETC</text>
<text x="313.3" y="200.6">12</text>
<text x="80.4" y="206.9">3</text>
<text x="83.9" y="208.3">NC</text>
<text x="125.6" y="208.3">NC</text>
<text x="130.4" y="206.9">16</text>
<text x="242.8" y="207.2">VDD3.3V</text>
<text x="278.5" y="205.7">2</text>
<text x="282" y="207.1">VDD</text>
<text x="307.2" y="207.1">GND</text>
<text x="313.3" y="205.7">11</text>
<text x="80.4" y="212">4</text>
<text x="83.9" y="213.4">NC</text>
<text x="125.6" y="213.4">NC</text>
<text x="130.4" y="212">15</text>
<text x="139.7" y="215.1">VDD3.3V</text>
<text x="278.5" y="210.7">3</text>
<text x="278.5" y="215.8">4</text>
<text x="282" y="212.2">NC</text>
<text x="308.5" y="212.2">C1</text>
<text x="313.3" y="215.8">9</text>
<text x="313.3" y="210.7">10</text>
<text x="80.4" y="217.1">5</text>
<text x="83.9" y="218.5">NC</text>
<text x="125.6" y="218.5">NC</text>
<text x="130.4" y="217.1">14</text>
<text x="264.8" y="220.6" transform="rotate(-90 264.8 220.6)">C129</text>
<text x="266.9" y="217.3" transform="rotate(-90 266.9 217.3)">104/50</text>
<text x="282" y="217.2">S1</text>
<text x="307.2" y="217.2">GND</text>
<text x="326.2" y="218.6" transform="rotate(-90 326.2 218.6)">C126</text>
<text x="334.2" y="219.9" transform="rotate(-90 334.2 219.9)">475/10</text>
<text x="338.9" y="218.6" transform="rotate(-90 338.9 218.6)">C127</text>
<text x="346.9" y="219.9" transform="rotate(-90 346.9 219.9)">224/16</text>
<text x="48.8" y="223.7">[3] AUX_DA</text>
<text x="80.4" y="222.2">6</text>
<text x="83.9" y="223.6">AUX_DA</text>
<text x="124.3" y="223.6">VDD</text>
<text x="130.4" y="222.2">13</text>
<text x="288.4" y="226.7" transform="rotate(-90 288.4 226.7)">5</text>
<text x="289.8" y="223.2" transform="rotate(-90 289.8 223.2)">NC</text>
<text x="293.5" y="226.7" transform="rotate(-90 293.5 226.7)">6</text>
<text x="294.9" y="223.2" transform="rotate(-90 294.9 223.2)">NC</text>
<text x="298.5" y="226.7" transform="rotate(-90 298.5 226.7)">7</text>
<text x="300" y="223.2" transform="rotate(-90 300 223.2)">NC</text>
<text x="303.6" y="226.7" transform="rotate(-90 303.6 226.7)">8</text>
<text x="305" y="223.2" transform="rotate(-90 305 223.2)">SETP</text>
<text x="306.4" y="226.8">HMC5883L</text>
<text x="94.2" y="232.1" transform="rotate(-90 94.2 232.1)">AUX_CL</text>
<text x="99.3" y="232.1" transform="rotate(-90 99.3 232.1)">VLOGIC</text>
<text x="104.4" y="232.1" transform="rotate(-90 104.4 232.1)">AD0</text>
<text x="109.5" y="232.1" transform="rotate(-90 109.5 232.1)">REGOUT</text>
<text x="114.5" y="232.1" transform="rotate(-90 114.5 232.1)">FSYNC</text>
<text x="119.6" y="232.1" transform="rotate(-90 119.6 232.1)">INT</text>
<text x="148.8" y="233.8" transform="rotate(-90 148.8 233.8)">104/50</text>
<text x="92.8" y="235.6" transform="rotate(-90 92.8 235.6)">7</text>
<text x="97.9" y="235.6" transform="rotate(-90 97.9 235.6)">8</text>
<text x="103" y="235.6" transform="rotate(-90 103 235.6)">9</text>
<text x="108" y="236.8" transform="rotate(-90 108 236.8)">10</text>
<text x="113.1" y="236.8" transform="rotate(-90 113.1 236.8)">11</text>
<text x="118.2" y="236.8" transform="rotate(-90 118.2 236.8)">12</text>
<text x="146.7" y="237.2" transform="rotate(-90 146.7 237.2)">C124</text>
<text x="48.6" y="241.3">[3] AUX_CL</text>
<text x="70.1" y="249.1">VDD3.3V</text>
<text x="119.6" y="251.8" transform="rotate(-90 119.6 251.8)">1k</text>
<text x="86.2" y="258" transform="rotate(-90 86.2 258)">C122</text>
<text x="101.4" y="252.6" transform="rotate(-90 101.4 252.6)">R153</text>
<text x="104.3" y="253" transform="rotate(-90 104.3 253)">4.7K</text>
<text x="111.1" y="256.2" transform="rotate(-90 111.1 256.2)">C123</text>
<text x="113.2" y="252.9" transform="rotate(-90 113.2 252.9)">104/50</text>
<text x="116.7" y="252.6" transform="rotate(-90 116.7 252.6)">R154</text>
<text x="94.2" y="259.2" transform="rotate(-90 94.2 259.2)">103/50</text>
<text x="132.4" y="262.8">PI1/MPU-6050_INT</text>
<text x="155" y="262.7">[1]</text>
</g>
<g font-size="2.4" fill="#004080">
<text x="171.6" y="34.7">VDD3.3V</text>
<text x="186.8" y="33.4">VDD3.3V</text>
<text x="294.8" y="30.9">VDD3.3V</text>
<text x="302.6" y="41.3">R38</text>
<text x="335.4" y="38.5">VDD3.3V</text>
<text x="189.2" y="47.4" transform="rotate(-90 189.2 47.4)">R20</text>
<text x="308.7" y="43.1">10K</text>
<text x="328" y="45.4">U13</text>
<text x="347.7" y="45.5">C9</text>
<text x="181.7" y="48.1">C36</text>
<text x="181.7" y="50.5">104/50</text>
<text x="200" y="49.3" transform="rotate(-90 200 49.3)">R21</text>
<text x="258.7" y="52.3">[1,2,9]</text>
<text x="264.3" y="49.2">[1,5]</text>
<text x="271.9" y="52.2">PB4/SPI3_MISO</text>
<text x="278.1" y="49.3">PF8/SF_CS</text>
<text x="303.9" y="48.2">1</text>
<text x="303.9" y="50.7">2</text>
<text x="303.9" y="53.2">3</text>
<text x="307.4" y="49.6">CS</text>
<text x="307.4" y="52.1">DO(IO1)</text>
<text x="320.3" y="52.1">HOLD (IO3)</text>
<text x="327.6" y="49.6">VCC</text>
<text x="333.6" y="53.2">6</text>
<text x="333.6" y="50.7">7</text>
<text x="333.6" y="48.2">8</text>
<text x="347.7" y="48.6">104/50</text>
<text x="205.6" y="57.4">I2C2_SCL [3,6,8]</text>
<text x="303.9" y="55.8">4</text>
<text x="307.4" y="54.7">WP(IO2)</text>
<text x="307.4" y="57.2">GND</text>
<text x="322.7" y="57.2">DI(IO0)</text>
<text x="327.6" y="54.7">CLK</text>
<text x="333.6" y="55.8">5</text>
<text x="351.9" y="54.8">PB3/SPI3_SCK</text>
<text x="351.9" y="57.3">PB5/SPI3_MOSI</text>
<text x="369.6" y="57.4">[1,2,4,9]</text>
<text x="371.5" y="54.8">[1,2,9]</text>
<text x="205.8" y="60.3">I2C2_SDA</text>
<text x="217.6" y="60.2">[3,6,8]</text>
<text x="307.1" y="61.1">W25Q64BVSSIG</text>
<text x="325.3" y="83">VDD3.3V</text>
<text x="333.6" y="88.1">106/10</text>
<text x="297.5" y="97.5" transform="rotate(-90 297.5 97.5)">R48</text>
<text x="302.6" y="97.5" transform="rotate(-90 302.6 97.5)">R49</text>
<text x="307.7" y="97" transform="rotate(-90 307.7 97)">R50</text>
<text x="312.8" y="97" transform="rotate(-90 312.8 97)">R51</text>
<text x="317.8" y="97.6" transform="rotate(-90 317.8 97.6)">R111</text>
<text x="322.9" y="97.1" transform="rotate(-90 322.9 97.1)">R112</text>
<text x="335.1" y="96.9">C96</text>
<text x="296.3" y="103.6" transform="rotate(-90 296.3 103.6)">10K</text>
<text x="301.4" y="103.6" transform="rotate(-90 301.4 103.6)">10K</text>
<text x="306.5" y="103.6" transform="rotate(-90 306.5 103.6)">10K</text>
<text x="311.6" y="103.6" transform="rotate(-90 311.6 103.6)">10K</text>
<text x="316.6" y="103.6" transform="rotate(-90 316.6 103.6)">10K</text>
<text x="321.7" y="104.1" transform="rotate(-90 321.7 104.1)">10K</text>
<text x="335.3" y="103.5">CN3</text>
<text x="343.2" y="103.5" transform="rotate(-90 343.2 103.5)">13</text>
<text x="344.2" y="106.8" transform="rotate(-90 344.2 106.8)">G</text>
<text x="352.1" y="103.5" transform="rotate(-90 352.1 103.5)">12</text>
<text x="353" y="106.8" transform="rotate(-90 353 106.8)">G</text>
<text x="262.5" y="110.4">[1,9]</text>
<text x="264" y="113">[1,9]</text>
<text x="271.9" y="110.7">PC10/SDIO_D2</text>
<text x="271.9" y="113.2">PC11/SDIO_D3</text>
<text x="336.2" y="109.4">1</text>
<text x="336.2" y="111.9">2</text>
<text x="339.4" y="110.3">DAT2</text>
<text x="339.4" y="112.8">CD/DAT3</text>
<text x="264.5" y="115.5">[1,9] PD2/SDIO_CMD</text>
<text x="336.2" y="114.5">3</text>
<text x="336.2" y="117">4</text>
<text x="336.2" y="119.5">5</text>
<text x="339.4" y="115.4">CMD</text>
<text x="339.4" y="117.9">VDD</text>
<text x="264.5" y="120.6">[1,9] PC12/SDIO_CK</text>
<text x="336.2" y="122.1">6</text>
<text x="336.2" y="124.6">7</text>
<text x="339.4" y="120.5">CLK</text>
<text x="339.4" y="123">VSS</text>
<text x="339.4" y="125.5">DAT0</text>
<text x="265.5" y="126.2">[1,9] PC8/SDIO_D0</text>
<text x="265.5" y="128.7">[1,9] PC9/SDIO_D1</text>
<text x="304.4" y="132">R1</text>
<text x="336.2" y="127.2">8</text>
<text x="339.4" y="128.1">DAT1</text>
<text x="336.2" y="132.2">9</text>
<text x="339.4" y="133.2">SD</text>
<text x="344.2" y="136.6" transform="rotate(-90 344.2 136.6)">G</text>
<text x="351.8" y="136.6" transform="rotate(-90 351.8 136.6)">G</text>
<text x="343.2" y="141" transform="rotate(-90 343.2 141)">10</text>
<text x="350.9" y="141" transform="rotate(-90 350.9 141)">11</text>
</g>
<g font-size="2.4" fill="#2291ff">
<text x="142.8" y="36.2">I2C地址 = 0xC0</text>
<text x="191.9" y="137.3">I2C总线地址0xEE</text>
<text x="276.7" y="137.6">(SD卡插入检测引脚)</text>
<text x="46.3" y="148.8">ADDR引脚接地时地址为 0x46，接电源时地址为0xB8</text>
<text x="239.6" y="168.1">不贴</text>
<text x="285.3" y="169.3">不贴</text>
<text x="273.1" y="179.2">未连接</text>
<text x="53.7" y="232.8">可以外接第3方磁力计</text>
<text x="268.6" y="236.6">I2C地址 = 0x3C</text>
<text x="287.9" y="251.9">COMPANY:</text>
<text x="40" y="255.9">缺省I2C地址 = 0xD0</text>
<text x="39.4" y="265.1">当AD0接高电平时，地址为 0xD1</text>
<text x="287.6" y="265.1">TITLE:</text>
<text x="303.4" y="265">【安富莱】STM32-V5开发板原理图 D030-3</text>
<text x="287.6" y="271.2">SIZE:</text>
<text x="295.6" y="271.1">A3</text>
<text x="304.6" y="270.9">SHEET NAME:</text>
<text x="326.1" y="271.1">[3]I2C_SFLASH_SD</text>
<text x="382.4" y="270.9">REV: 1.0</text>
<text x="287.6" y="276.5">DRAWN BY:</text>
<text x="301.3" y="276.2">armfly</text>
<text x="326.7" y="276.5">DATE:</text>
<text x="337.7" y="276.7">2013-5-19</text>
<text x="367.9" y="277">SHEET:</text>
<text x="378.7" y="276.9">3</text>
<text x="382.9" y="277">OF</text>
<text x="387.4" y="276.9">10</text>
</g>
</svg>
